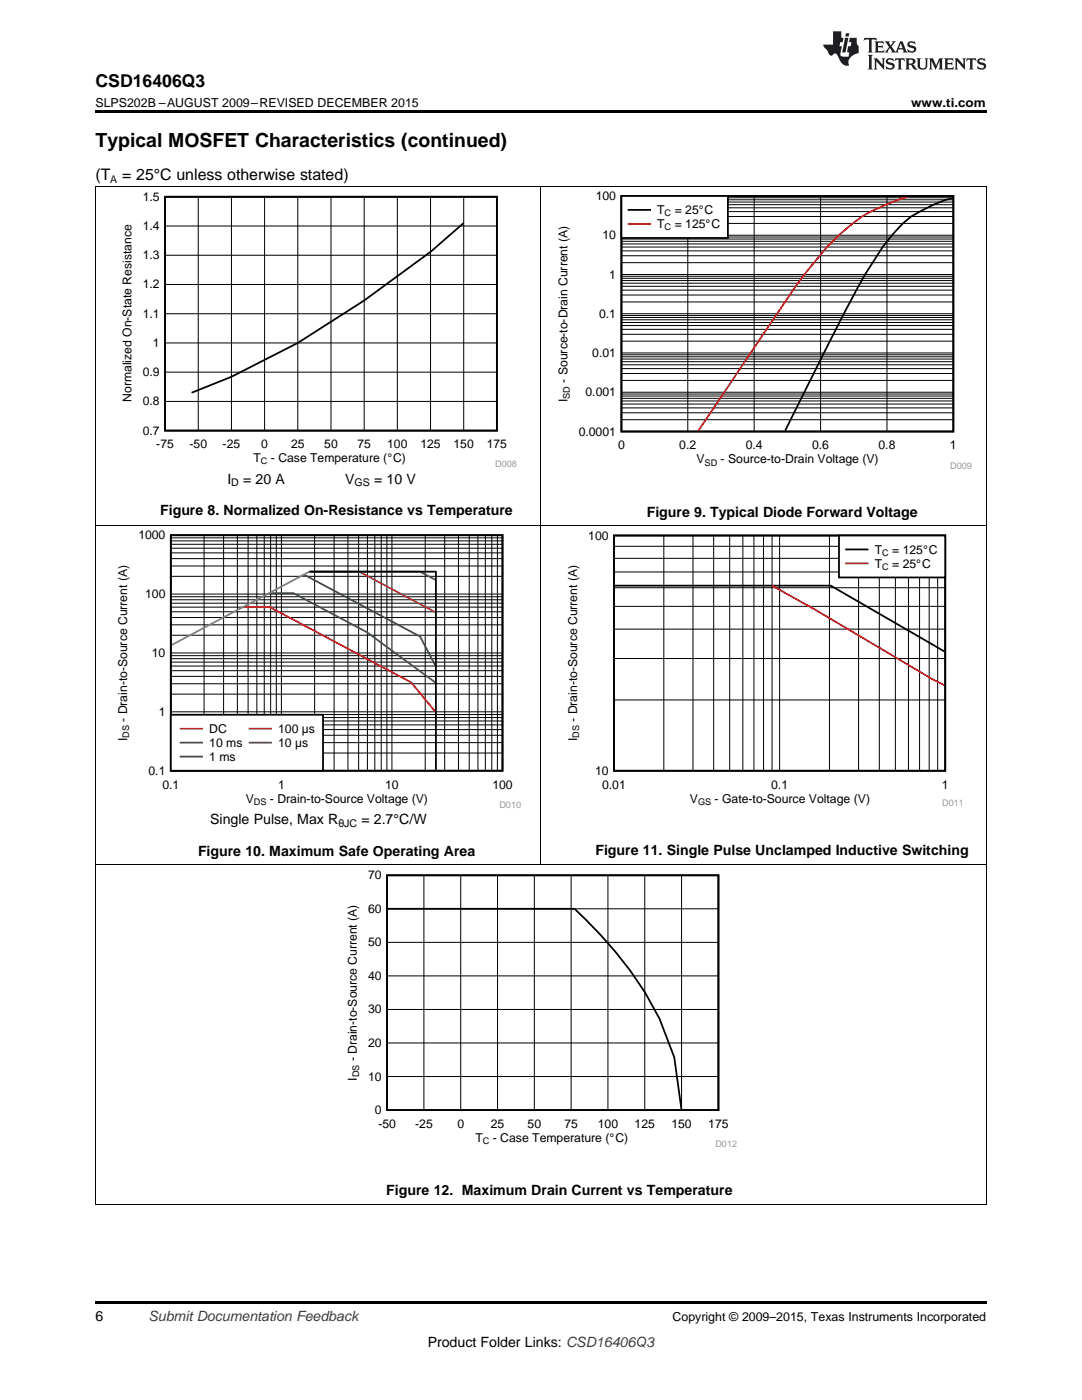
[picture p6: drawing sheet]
<svg xmlns="http://www.w3.org/2000/svg" width="216mm" height="279mm" viewBox="0 0 216 279" stroke-linecap="round" stroke-linejoin="round" font-family="sans-serif">
<path d="M19 240.3h.2zM196.7 240.3h.1zM19 259.7h177.8v.5h-177.8z" fill="#000"/>
<path d="M19.1 172.6v67.7M196.8 172.6v67.7M19 240.3h177.8" fill="none" stroke="#000" stroke-width=".2"/>
<path d="M68.9 173.8h78.1v55.2h-78.1z" fill-rule="evenodd" fill="#fff"/>
<path d="M77.2 174.7h66.2v46.8h-66.2zM77.4 181.4h37.2a78.8 78.8 0 0 1 17 21.9l2.9 7.7 1.5 10.4" fill="none" stroke="#000" stroke-width=".35"/>
<g fill="none" stroke="#000" stroke-width=".2">
<path d="M19.1 105v67.6M107.9 105v67.6M196.8 105v67.6M19 172.6h177.8M84.6 174.7v46.8M91.9 174.7v46.8M99.3 174.7v46.8M106.6 174.7v46.8M114 174.7v46.8M121.3 174.7v46.8M128.7 174.7v46.8M136 174.7v46.8"/>
<path d="M77.2 194.8h66.2M77.2 188.1h66.2M77.2 181.4h66.2M77.2 214.8h66.2M77.2 208.1h66.2M77.2 201.5h66.2"/>
</g>
<path d="M23 105.9h80.9v55.4h-80.9z" fill-rule="evenodd" fill="#fff"/>
<path d="M34.1 106.8h66.2v47h-66.2zM61.7 114.1h25.3v39.5" fill="none" stroke="#000" stroke-width=".35"/>
<g fill="none" stroke="#000" stroke-width=".2">
<path d="M34.1 119.7h66.2M34.1 119.1h66.2M34.1 118.6h66.2M34.1 115h66.2M34.1 113h66.2M34.1 111.5h66.2M34.1 110.3h66.2M34.1 109.4h66.2M34.1 108.6h66.2M34.1 107.9h66.2M34.1 107.3h66.2M40.7 106.8v47"/>
<path d="M44.6 106.8v47M47.4 106.8v47M49.5 106.8v47M51.2 106.8v47M52.7 106.8v47M54 106.8v47M55.1 106.8v47M56.2 106.8v47M62.8 106.8v47M66.7 106.8v47M69.4 106.8v47M71.6 106.8v47"/>
<path d="M73.3 106.8v47M74.8 106.8v47M76.1 106.8v47M77.2 106.8v47M78.2 106.8v47M84.8 106.8v47M88.7 106.8v47M91.5 106.8v47M93.6 106.8v47M95.4 106.8v47M96.8 106.8v47M98.1 106.8v47"/>
<path d="M99.2 106.8v47M34.1 138.5h66.2M34.1 136.5h66.2M34.1 135h66.2M34.1 133.9h66.2M34.1 132.9h66.2M34.1 132.1h66.2M34.1 131.5h66.2M34.1 130.9h66.2M34.1 130.3h66.2M34.1 126.8h66.2M34.1 124.7h66.2"/>
<path d="M34.1 123.2h66.2M34.1 122.1h66.2M34.1 121.2h66.2M34.1 120.4h66.2M34.1 150.3h66.2M34.1 148.2h66.2M34.1 146.7h66.2M34.1 145.6h66.2M34.1 144.7h66.2M34.1 143.9h66.2M34.1 143.2h66.2M34.1 142.6h66.2"/>
<path d="M34.1 142.1h66.2"/>
</g>
<path d="M48.5 121.2h5.3l28.3 15 4.9 6" fill="none" stroke="#f00" stroke-width=".35"/>
<path d="M53.7 118.4h4.8l14.7 7.8 13.8 10.1" fill="none" stroke="#295c75" stroke-width=".35"/>
<path d="M60.2 114.9h.9l22.7 12.1 3.2 6" fill="none" stroke="#286b49" stroke-width=".35"/>
<path d="M61.7 114.1h10l15.3 8.1" fill="none" stroke="#9e3a3a" stroke-width=".35"/>
<path d="M61.7 114.1h22.1l3.2 1.7" fill="none" stroke="#68275f" stroke-width=".35"/>
<path d="M61.7 114.1l-27.5 14.6" fill="none" stroke="#808080" stroke-width=".35"/>
<path d="M34.1 142.6h30.4v11.2h-30.4z" fill-rule="evenodd" fill="#fff"/>
<path d="M34.1 142.6h30.4v11.2h-30.4z" fill="none" stroke="#000" stroke-width=".35"/>
<path d="M36 145.4h4.3" fill="none" stroke="#f00" stroke-width=".35"/>
<path d="M36 148.2h4.3" fill="none" stroke="#295c75" stroke-width=".35"/>
<path d="M36 151h4.3" fill="none" stroke="#286b49" stroke-width=".35"/>
<path d="M49.8 145.4h4.3" fill="none" stroke="#9e3a3a" stroke-width=".35"/>
<path d="M49.8 148.2h4.3" fill="none" stroke="#68275f" stroke-width=".35"/>
<path d="M112.8 106h79.2v55h-79.2z" fill-rule="evenodd" fill="#fff"/>
<path d="M122.5 106.9h66.1v46.9h-66.1zM122.7 116.9h43.1l22.6 13.1" fill="none" stroke="#000" stroke-width=".35"/>
<g fill="none" stroke="#000" stroke-width=".2">
<path d="M122.5 117.3h66.1M122.5 114.1h66.1M122.5 111.4h66.1M122.5 109h66.1M132.5 106.9v46.9M138.3 106.9v46.9M142.4 106.9v46.9M145.6 106.9v46.9M148.2 106.9v46.9M150.4 106.9v46.9M152.4 106.9v46.9M154.1 106.9v46.9"/>
<path d="M155.6 106.9v46.9M165.5 106.9v46.9M171.3 106.9v46.9M175.5 106.9v46.9M178.7 106.9v46.9M181.3 106.9v46.9M183.5 106.9v46.9M185.4 106.9v46.9M187.1 106.9v46.9M122.5 139.7h66.1M122.5 131.4h66.1M122.5 125.6h66.1"/>
<path d="M122.5 121h66.1"/>
</g>
<path d="M154.1 116.9l8.2 4.5 23.7 14.1 2.4 1.2" fill="none" stroke="#f00" stroke-width=".35"/>
<path d="M167.4 106.9h21.2v8.3h-21.2z" fill-rule="evenodd" fill="#fff"/>
<path d="M167.4 106.9h21.2v8.3h-21.2zM168.8 109.7h4.3" fill="none" stroke="#000" stroke-width=".35"/>
<path d="M168.8 112.4h4.3" fill="none" stroke="#f00" stroke-width=".35"/>
<path d="M19.1 37.2v67.8M107.9 37.2v67.8M196.8 37.2v67.8M19 104.9h177.8" fill="none" stroke="#000" stroke-width=".2"/>
<path d="M110.9 38.2h83v55.4h-83z" fill-rule="evenodd" fill="#fff"/>
<path d="M124 39.1h66.2v47h-66.2zM190 39.6a24.6 24.6 0 0 0-9.8 5 46.3 46.3 0 0 0-8.9 12.5l-2.9 5.5-11.7 23.3" fill="none" stroke="#000" stroke-width=".35"/>
<g fill="none" stroke="#000" stroke-width=".2">
<path d="M124 39.9h66.2M124 39.5h66.2M137.2 39.1v47M150.5 39.1v47M163.7 39.1v47M177 39.1v47M124 58.9h66.2M124 57.9h66.2M124 57.1h66.2M124 56.5h66.2M124 56h66.2M124 55.5h66.2"/>
<path d="M124 55.1h66.2M124 54.8h66.2M124 52.4h66.2M124 51h66.2M124 50.1h66.2M124 49.3h66.2M124 48.7h66.2M124 48.2h66.2M124 47.7h66.2M124 47.3h66.2M124 46.9h66.2M124 44.6h66.2"/>
<path d="M124 43.2h66.2M124 42.2h66.2M124 41.5h66.2M124 40.8h66.2M124 40.3h66.2M124 79.5h66.2M124 79h66.2M124 78.6h66.2M124 78.3h66.2M124 75.9h66.2M124 74.5h66.2M124 73.6h66.2"/>
<path d="M124 72.8h66.2M124 72.2h66.2M124 71.7h66.2M124 71.2h66.2M124 70.8h66.2M124 70.4h66.2M124 68.1h66.2M124 66.7h66.2M124 65.7h66.2M124 65h66.2M124 64.4h66.2M124 63.8h66.2"/>
<path d="M124 63.4h66.2M124 63h66.2M124 62.6h66.2M124 60.3h66.2M124 83.8h66.2M124 82.4h66.2M124 81.4h66.2M124 80.6h66.2M124 80h66.2"/>
</g>
<path d="M181.1 39.3a45.5 45.5 0 0 0-9.1 3.9 50.9 50.9 0 0 0-13.2 13.9l-19.4 28.8" fill="none" stroke="#f00" stroke-width=".35"/>
<path d="M124 39.1h21.2v8.4h-21.2z" fill-rule="evenodd" fill="#fff"/>
<path d="M124 39.1h21.2v8.4h-21.2zM125.4 41.9h4.3" fill="none" stroke="#000" stroke-width=".35"/>
<path d="M125.4 44.7h4.3" fill="none" stroke="#f00" stroke-width=".35"/>
<path d="M23.9 38.3h79.2v55h-79.2z" fill-rule="evenodd" fill="#fff"/>
<path d="M32.9 39.3h66.2v46.6h-66.2zM92.5 44.5l-6.6 5.8-13.2 9.7-13.3 8.4-13.2 6.8-8 3.2" fill="none" stroke="#000" stroke-width=".35"/>
<g fill="none" stroke="#000" stroke-width=".2">
<path d="M19 37.2h177.8M39.6 39.3v46.7M46.2 39.3v46.7M52.8 39.3v46.7M59.4 39.3v46.7M66 39.3v46.7M72.7 39.3v46.7M79.3 39.3v46.7M85.9 39.3v46.7M92.5 39.3v46.7M32.9 56.8h66.3M32.9 50.9h66.3"/>
<path d="M32.9 45.1h66.3M32.9 74.3h66.3M32.9 68.4h66.3M32.9 62.6h66.3M32.9 80.1h66.3"/>
</g>
<path d="M19 22h177.8v.5h-177.8z" fill="#000"/>
<g fill="#231f20">
<path d="M172.5 7.6l-.1 .5 .4-.2h.6v.1v2.1l-.2 .4h.9l-.2-.4v-2.1l.1-.1h.5l.5 .2-.2-.5zM174.5 8.3l.2 .3v1.5l-.2 .4h1.8l.2-.6a1.04 1.04 0 0 1-1.3 .2v-.7h.6l.3 .2v-.6l-.3 .2h-.6v-.6l.8-.1 .4 .3-.2-.5zM176.5 8.3l.9 1.1-.9 1.1h.8l-.2-.2 .4-.7 .5 .7-.2 .2h1.5l-.2-.2 .2-.4h.9l.1 .4-.2 .2h1l-.3-.3-.7-1.9h-.5l-.9 2-.8-1 .9-1h-.8l.1 .3-.4 .5-.3-.6 .1-.2zM179.7 8.6l.4 1h-.7zM181.3 8.4a.63 .63 0 0 0-.2 .7 .63 .63 0 0 0 .6 .4l.6 .2 .1 .2a.75 .75 0 0 1-.7 .4 .75 .75 0 0 1-.6-.5l.1 .7 .1-.1a1.11 1.11 0 0 0 1.5-.6 1.13 1.13 0 0 0-1.2-.8l-.1-.4a1.04 1.04 0 0 1 1.2 .2l-.2-.5-.2 .1-.4-.2zM173.2 10.9l.2 .4v2.2l-.2 .4h1l-.3-.4v-2.2l.3-.4zM174.3 11.6l.3 .4v1.5l-.3 .4h.8l-.2-.4v-1.3l1.5 1.7v-1.9l.2-.4h-.7l.2 .4v.9l-1.1-1.3zM177 11.8a.62 .62 0 0 0-.2 .7 .62 .62 0 0 0 .6 .4l.6 .1 .1 .3a.76 .76 0 0 1-.7 .3 .76 .76 0 0 1-.7-.4l.2 .7 .1-.1a1.11 1.11 0 0 0 1.5-.6 1.13 1.13 0 0 0-1.2-.8l-.1-.4a1.04 1.04 0 0 1 1.2 .2l-.2-.6-.2 .1-.5-.1zM178.7 11.6l-.2 .6a.61 .61 0 0 1 .8-.3v1.6l-.2 .4h.9l-.2-.4v-1.6a.63 .63 0 0 1 .7 .3l-.1-.6zM180.6 11.6l.3 .4v1.5l-.3 .4h1l-.2-.2-.1-.8 .6 .2a.76 .76 0 0 0 1.2 .7l-1-1a.58 .58 0 0 0 .6-.5 .58 .58 0 0 0-.5-.6zM181.4 11.9h.1a.45 .45 0 0 1 .5 .1 .45 .45 0 0 1 .1 .5l-.8 .2zM182.9 11.6l.2 .2a2.17 2.17 0 0 0 .3 1.9 .99 .99 0 0 0 1.6-.6v-1.1l.2-.4h-.7l.2 .2a1.92 1.92 0 0 1-.2 1.8 .6 .6 0 0 1-.9-.5v-1.1l.2-.4zM185.4 11.6l.2 .4v1.5l-.2 .4h.7l-.2-.4v-1.4l.8 1.8 .8-1.8v1.4l-.2 .4h.9l-.2-.4v-1.5l.2-.4h-.8l-.6 1.5-.6-1.5zM188.4 11.6l.2 .4v1.5l-.2 .4h1.8l.1-.6a1.04 1.04 0 0 1-1.2 .1v-.6h.5l.4 .2v-.6l-.4 .2h-.5v-.7h.8l.3 .3-.1-.6zM190.5 11.6l.2 .4v1.5l-.2 .4h.7l-.2-.4v-1.3l1.5 1.7v-1.9l.2-.4h-.7l.2 .4v.9l-1.1-1.3zM192.9 11.6l-.1 .6a.61 .61 0 0 1 .7-.3l.1 1.6-.3 .4h1l-.3-.4 .1-1.6a.63 .63 0 0 1 .7 .3l-.1-.6zM195.2 11.8a.62 .62 0 0 0-.2 .7 .62 .62 0 0 0 .6 .4l.6 .1 .1 .3a.76 .76 0 0 1-.7 .3 .76 .76 0 0 1-.6-.4l.1 .7 .1-.1a1.11 1.11 0 0 0 1.6-.6 1.13 1.13 0 0 0-1.3-.8l-.1-.4a1.04 1.04 0 0 1 1.2 .2l-.1-.6-.2 .1-.5-.1z"/>
<path d="M166.2 6.3v2.6h-1.9v.4l.8 .9a.91 .91 0 0 0 1 .8 .56 .56 0 0 1 .5-.3 .56 .56 0 0 1 .5 .3l.4 .8a1.53 1.53 0 0 0 1.9 1.2 1.54 1.54 0 0 1 1-2.1l.9-.3v-1.4a1.52 1.52 0 0 1-.4-1.6h-1.3l-.2 .8h.5l-.2 .8h-.5l-.1 1v.2l.4 .1-.2 .8a1.93 1.93 0 0 1-1.6-.3l.3-1.8h-.5l.2-.8h.4l.2-.8h-.4v-1.3zM168.6 7.6l-.6 2.9h.7l.6-2.9zM168.8 6.6l-.1 .7h.6l.2-.7z"/>
</g>
<text font-size="3.9" x="19" y="29.3">Typical MOSFET Characteristics (continued)</text>
<text font-size="3.5" x="19" y="17.3">CSD16406Q3</text>
<g font-size="3.2">
<text x="19" y="36">(T</text>
<text x="24.4" y="36">= 25°C unless otherwise stated)</text>
</g>
<g font-size="2.8">
<text x="45.4" y="96.5">I</text>
<text x="48.5" y="96.5">= 20 A</text>
<text x="68.9" y="96.5">V</text>
<text x="74.6" y="96.5">= 10 V</text>
<text x="32" y="102.9">Figure 8. Normalized On-Resistance vs Temperature</text>
<text x="129" y="103.2">Figure 9. Typical Diode Forward Voltage</text>
<text x="41.9" y="164.5">Single Pulse, Max R</text>
<text x="72.1" y="164.5">= 2.7°C/W</text>
<text x="39.5" y="170.9">Figure 10. Maximum Safe Operating Area</text>
<text x="118.8" y="170.6">Figure 11. Single Pulse Unclamped Inductive Switching</text>
<text x="77.1" y="238.6">Figure 12. Maximum Drain Current vs Temperature</text>
<text x="19" y="263.6">6</text>
<text x="85.3" y="268.9">Product Folder Links: CSD16406Q3</text>
</g>
<text font-size="2.8" fill="#0000c8" x="29.6" y="263.6">Submit Documentation Feedback</text>
<g font-size="2.5">
<text x="19" y="21.4">SLPS202B –AUGUST 2009–REVISED DECEMBER 2015</text>
<text x="181.8" y="21.4">www.ti.com</text>
<text x="134.2" y="263.6">Copyright © 2009–2015, Texas Instruments Incorporated</text>
</g>
<g font-size="2.4">
<text x="28.5" y="40.1">1.5</text>
<text x="118.9" y="39.9">100</text>
<text x="28.5" y="45.9">1.4</text>
<text x="120.2" y="47.7">10</text>
<text x="131.1" y="42.8">T</text>
<text x="131.1" y="45.5">T</text>
<text x="134.6" y="42.8">= 25° C</text>
<text x="134.6" y="45.5">= 125° C</text>
<text x="28.5" y="51.7">1.3</text>
<text x="28.5" y="57.6">1.2</text>
<text x="121.6" y="55.6">1</text>
<text x="28.5" y="63.4">1.1</text>
<text x="119.5" y="63.4">0.1</text>
<text x="30.5" y="69.2">1</text>
<text x="118.2" y="71.2">0.01</text>
<text x="28.5" y="75.1">0.9</text>
<text x="113.3" y="76.4" transform="rotate(-90 113.3 76.4)">- Source-to-Drain Current (A)</text>
<text x="26.2" y="80.2" transform="rotate(-90 26.2 80.2)">Normalized On-State Resistance</text>
<text x="28.5" y="80.9">0.8</text>
<text x="113.3" y="80.3" transform="rotate(-90 113.3 80.3)">I</text>
<text x="116.8" y="79.1">0.001</text>
<text x="28.5" y="86.7">0.7</text>
<text x="31.2" y="89.5">-75</text>
<text x="37.8" y="89.5">-50</text>
<text x="44.4" y="89.5">-25</text>
<text x="52.1" y="89.5">0</text>
<text x="58.1" y="89.5">25</text>
<text x="64.7" y="89.5">50</text>
<text x="71.3" y="89.5">75</text>
<text x="77.3" y="89.5">100</text>
<text x="83.9" y="89.5">125</text>
<text x="90.5" y="89.5">150</text>
<text x="97.1" y="89.5">175</text>
<text x="115.5" y="86.9">0.0001</text>
<text x="123.3" y="89.7">0</text>
<text x="135.5" y="89.7">0.2</text>
<text x="148.8" y="89.7">0.4</text>
<text x="162" y="89.7">0.6</text>
<text x="175.3" y="89.7">0.8</text>
<text x="189.6" y="89.7">1</text>
<text x="50.6" y="92.3">T</text>
<text x="54.1" y="92.3">- Case Temperature (° C)</text>
<text x="139" y="92.5">V</text>
<text x="143.8" y="92.5">- Source-to-Drain Voltage (V)</text>
<text x="27.6" y="107.6">1000</text>
<text x="117.4" y="107.7">100</text>
<text x="174.5" y="110.5">T</text>
<text x="174.5" y="113.3">T</text>
<text x="178" y="110.5">= 125° C</text>
<text x="178" y="113.3">= 25° C</text>
<text x="29" y="119.4">100</text>
<text x="30.3" y="131.1">10</text>
<text x="31.7" y="142.9">1</text>
<text x="25.4" y="148" transform="rotate(-90 25.4 148)">I</text>
<text x="25.4" y="144.1" transform="rotate(-90 25.4 144.1)">- Drain-to-Source Current (A)</text>
<text x="41.8" y="146.3">DC</text>
<text x="41.8" y="149.1">10 ms</text>
<text x="55.5" y="146.3">100 µs</text>
<text x="55.5" y="149.1">10 µs</text>
<text x="115.2" y="148" transform="rotate(-90 115.2 148)">I</text>
<text x="115.2" y="144.1" transform="rotate(-90 115.2 144.1)">- Drain-to-Source Current (A)</text>
<text x="29.6" y="154.6">0.1</text>
<text x="41.8" y="151.9">1 ms</text>
<text x="118.7" y="154.6">10</text>
<text x="32.4" y="157.4">0.1</text>
<text x="49" y="160.2">V</text>
<text x="53.9" y="160.2">- Drain-to-Source Voltage (V)</text>
<text x="55.5" y="157.4">1</text>
<text x="76.9" y="157.4">10</text>
<text x="98.2" y="157.4">100</text>
<text x="120.1" y="157.4">0.01</text>
<text x="137.7" y="160.2">V</text>
<text x="142.6" y="160.2">- Gate-to-Source Voltage (V)</text>
<text x="153.9" y="157.4">0.1</text>
<text x="187.9" y="157.4">1</text>
<text x="73.5" y="175.5">70</text>
<text x="73.5" y="182.2">60</text>
<text x="73.5" y="188.9">50</text>
<text x="73.5" y="195.6">40</text>
<text x="73.5" y="202.3">30</text>
<text x="73.5" y="208.9">20</text>
<text x="71.2" y="215.7" transform="rotate(-90 71.2 215.7)">I</text>
<text x="71.2" y="211.8" transform="rotate(-90 71.2 211.8)">- Drain-to-Source Current (A)</text>
<text x="73.5" y="215.6">10</text>
<text x="74.8" y="222.3">0</text>
<text x="75.5" y="225.1">-50</text>
<text x="82.8" y="225.1">-25</text>
<text x="91.3" y="225.1">0</text>
<text x="94.9" y="227.9">T</text>
<text x="97.9" y="225.1">25</text>
<text x="98.3" y="227.9">- Case Temperature (° C)</text>
<text x="105.3" y="225.1">50</text>
<text x="112.6" y="225.1">75</text>
<text x="119.3" y="225.1">100</text>
<text x="126.6" y="225.1">125</text>
<text x="134" y="225.1">150</text>
<text x="141.3" y="225.1">175</text>
</g>
<g font-size="2.1">
<text x="22" y="36.6">A</text>
<text x="46.1" y="97.1">D</text>
<text x="70.8" y="97.1">GS</text>
<text x="67.5" y="165.1">θJC</text>
</g>
<g font-size="1.8">
<text x="132.6" y="43.2">C</text>
<text x="132.6" y="46">C</text>
<text x="113.7" y="79.6" transform="rotate(-90 113.7 79.6)">SD</text>
<text x="52.1" y="92.7">C</text>
<text x="140.6" y="92.9">SD</text>
<text x="176" y="110.9">C</text>
<text x="176" y="113.7">C</text>
<text x="25.8" y="147.3" transform="rotate(-90 25.8 147.3)">DS</text>
<text x="115.6" y="147.3" transform="rotate(-90 115.6 147.3)">DS</text>
<text x="50.7" y="160.6">DS</text>
<text x="139.3" y="160.6">GS</text>
<text x="71.6" y="215" transform="rotate(-90 71.6 215)">DS</text>
<text x="96.3" y="228.3">C</text>
</g>
<g font-size="1.8" fill="#999">
<text x="98.8" y="93.2">D008</text>
<text x="189.6" y="93.5">D009</text>
<text x="99.7" y="161.2">D010</text>
<text x="188" y="160.9">D011</text>
<text x="142.7" y="228.9">D012</text>
</g>
</svg>
